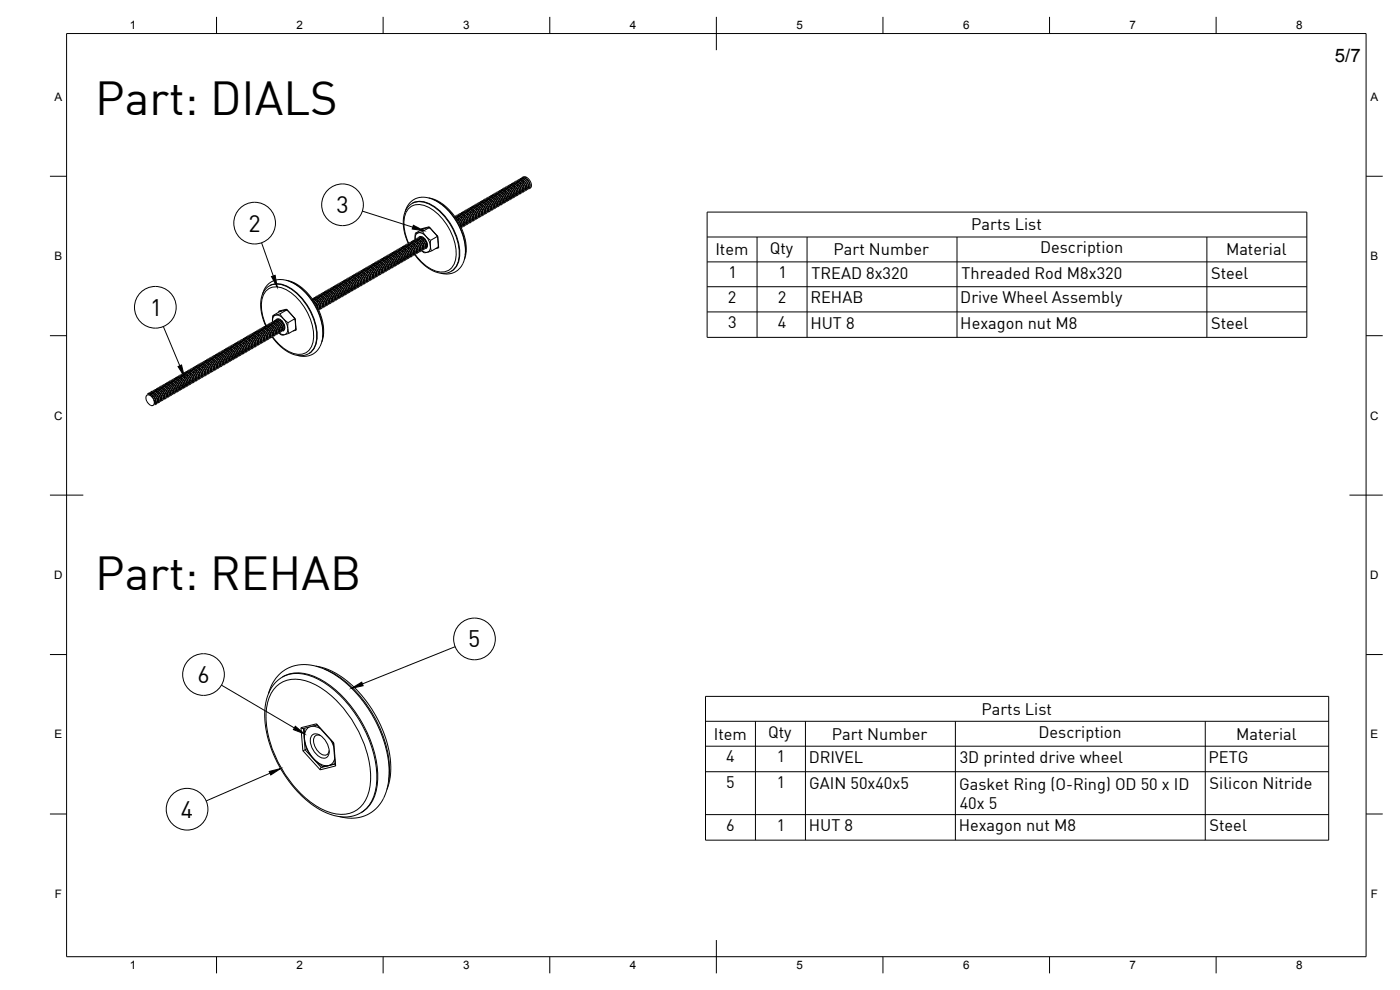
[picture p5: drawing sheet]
<svg xmlns="http://www.w3.org/2000/svg" width="420mm" height="297mm" viewBox="0 0 420 297" stroke-linecap="round" stroke-linejoin="round" font-family="sans-serif">
<!-- layer: Visible -->
<g fill="none" stroke="#000" stroke-width=".3">
<path d="M128.7 59.4l2.2 .7 2.4 1.5 2.4 2.3 1.9 2.9 1.5 3.2 .7 2.6 .1 2.8-.5 2.5M145.1 60l.9 .1 1 .9 .6 1.4-.3 .9M145.5 59.7l1.1 .2 .9 .9 .5 1.3-.3 .9M145.9 59.5h.9l1.1 .9 .5 1.4-.3 1M145.9 59.9l.9 .1 .8 .7 .4 1-.2 .9M146 59.5h-.1M146.2 59.8l.4-.2h.5l1 .9 .4 1.3-.2 .4-.3 .2M146.4 59.2l.8 .1 1.1 .9 .6 1.4-.4 .9M146.6 59.6l-.1 .2M146.8 59.4h.8l.9 .9 .4 1-.2 .7M146.9 59l.9 .1 1 .8 .5 1.5-.3 .9M146.9 59.6v.4"/>
<path d="M147.1 59.3l.3-.2h.6l.9 .8 .5 1.4-.2 .4-.4 .2M147.3 58.7l1 .1 1 1 .5 1.4-.3 .8M147.3 59.7l.1 .8M147.5 59.1l-.1 .2M147.7 58.9h.7l.9 .6 .5 1.1-.3 .9M147.7 58.4l1.1 .2 1 1 .4 1.2-.3 .9M147.8 59.1l-.1 .4M148 58.8l.3-.2h.5l.9 .7 .6 1.3-.2 .6-.4 .1M148.2 58.2l1 .1 .9 .9 .5 1.3-.2 1M148.2 59.2l.1 .8M148.4 58.6l-.1 .2M148.6 58.4h.8l.8 .6 .5 1.2-.3 .8"/>
<path d="M148.6 57.9l.9 .1 1 .8 .6 1.5-.3 .9M148.7 58.6l-.1 .4M148.8 59.7l.4 .8M148.8 58.3l.5-.3 .4 .1 1 .8 .4 1.5-.5 .4M149.1 57.7h.9l1 1 .5 1.4-.3 .9M149.1 58.7l.1 .8M149.3 58l-.2 .3M149.5 57.9h.7l.9 .7 .5 1.1-.3 .8M149.5 57.4l.9 .1 1.1 1 .5 1.3-.3 .9M149.6 58l-.1 .5M149.7 59.2l.4 .8M149.7 57.8l.7-.3 1.1 .7 .5 1.2-.1 .7-.4 .2"/>
<path d="M149.9 57.2h1l1.2 1.2 .3 1.2-.3 .9M150 58.2l.1 .8M150.2 57.5l-.2 .3M150.3 57h1.1l1 1 .5 1.4-.3 .8M150.3 57.3l1 .1 .8 .8 .4 1.1-.3 .7M150.4 56.9l-.1 .1M150.5 57.5l-.1 .5M150.6 58.7l.4 .8M150.6 59.8l.5 .4M150.6 57.3l.8-.3 1.1 .9 .4 1.4-.2 .4-.3 .1M150.8 56.7l1 .1 1 1 .5 1.4-.3 .8M150.9 57.7l.1 .8"/>
<path d="M151 57l-.1 .3M151.2 56.8l.8 .1 .8 .6 .5 1.1-.2 .9M151.3 56.4l1 .1 1 1 .5 1.4-.3 .8M151.3 57v.4M151.4 58.2l.5 .8M151.5 59.3l.5 .4M151.5 56.8l.8-.3 1.1 .9 .4 1.3-.2 .5-.4 .1M151.6 60l.3 .1M151.7 56.2h.9l1.1 1.1 .5 1.1-.3 1M151.7 57.2l.2 .7M151.9 56.5l-.1 .3M152.1 56.3l.8 .1 .8 .6 .5 1.2-.3 .8"/>
<path d="M152.1 55.9l1 .1 1 .9 .5 1.3-.3 1M152.2 56.5v.4M152.3 57.7l.5 .8M152.3 58.8l.6 .4M152.4 56.2l.3-.2 .6 .1 1 .8 .4 1.4-.6 .5M152.5 59.5l.3 .1M152.6 55.7h.9l1.1 1 .5 1.3-.3 .9M152.6 56.7l.2 .7M152.8 56l-.1 .3M153 55.8l.9 .1 .7 .7 .5 1-.3 .9M153 55.4l1.2 .2 .8 .8 .5 1.4-.3 .9M153.1 56v.4"/>
<path d="M153.2 57.2l.5 .8M153.2 58.3l.6 .4M153.2 55.7l.8-.2 1.1 .8 .4 .7 .1 .8-.6 .5M153.4 59l.3 .1M153.4 55.2h.9l1.1 1 .6 1.3-.3 .9M153.5 55.1l-.1 .1M153.5 56.2l.1 .7M153.7 55.5l-.1 .3M153.9 55.3l.8 .1 .9 .7 .4 1.1-.3 .8M153.9 54.9l1 .1 .9 .8 .6 1.5-.3 .9M154 55.5l-.1 .4M154.1 56.7l.5 .8"/>
<path d="M154.1 57.7l.6 .5M154.1 55.2l.4-.2 .6 .1 1 .9 .3 1.2-.1 .4-.4 .2M154.2 58.4l.4 .2M154.4 54.6l.9 .1 1 .9 .5 1.5-.3 .8M154.4 55.7l.1 .7M154.6 55l-.2 .3M154.7 54.4l1.1 .1 .9 .8 .6 1.4-.3 .9M154.8 54.8h.7l.9 .7 .5 1.2-.3 .8M154.8 54.4h-.1M154.9 55l-.1 .4M155 56.2l.4 .8M155 57.2l.6 .5"/>
<path d="M155 54.7l.8-.2 1 .7 .5 1.5-.1 .4-.4 .2M155.1 57.9l.4 .1M155.3 54.1l.9 .1 1 .9 .5 1.3v.7l-.3 .3M155.3 55.1l.1 .8M155.5 54.5l-.2 .2M155.7 54.3h.7l.8 .7 .6 1.1-.3 .8M155.7 53.9l1 .1 .9 .9 .6 1.3-.3 .9M155.8 54.5l-.1 .4M155.9 55.7l.4 .8M155.9 56.7l.5 .5M155.9 54.2l.4-.2h.5l1 .8 .4 1.5-.5 .5M156 57.4l.3 .1"/>
<path d="M156.1 53.6l1.1 .1 .9 .9 .5 1.4-.3 .9M156.1 54.6l.2 .8M156.3 54l-.1 .2M156.5 53.8h.9l.8 .7 .4 1.1-.2 .8M156.6 53.3l1 .2 1 1 .4 1.2-.2 .9M156.6 53.5l-.1 .3M156.7 54l-.1 .4M156.7 55.1l.5 .9M156.8 53.3l.3-.2h.6l1.3 1 .5 1.7-.2 .4-.4 .3M156.8 56.2l.5 .5M156.8 53.7l.4-.3 .5 .1 1 .9 .4 1.3-.5 .5M156.9 56.9l.3 .1"/>
<path d="M157 53.1h.1M157 54.1l.2 .8M157.2 53.5l-.1 .2M157.4 57.4h.1M157.6 55.7l.6 .5M157.8 56.4l.3 .1M158.1 53.2l-.7 .1M158.2 56.2l.4 .3M159.2 56.4h-.1M110.6 79.9l.9 .1 1.1 .9 .5 1.4-.4 .9M111 79.6l1 .1 1 1 .5 1.3-.3 .9M111.3 80l-.2 .2"/>
<path d="M111.5 79.8h.7l.9 .7 .5 1.1-.3 .9M111.5 79.4h.9l1.1 1 .5 1.4-.3 .9M111.6 80l-.1 .4M111.7 79.7l.7-.2 1.1 .7 .5 1.2-.1 .6-.4 .3M111.9 79.1l1 .1 1 1 .5 1.3-.3 .9M112.1 79.5l-.1 .2M112.3 79.3l1 .1 .8 .8 .3 1-.2 .8M112.4 78.9l.9 .1 1.1 1 .5 1.3-.3 .9M112.4 79.5v.4M112.6 79.2l.8-.2 1 .8 .5 1.4-.2 .4-.4 .2M112.8 78.6l1 .1 1 1 .5 1.4-.3 .8M112.8 79.6l.2 .8"/>
<path d="M113 79l-.1 .2M113.2 78.4l1 .1 1.1 1 .4 1.4-.3 .7M113.2 78.8h.8l.8 .6 .5 1.1-.2 1M113.3 78.4h-.1M113.3 79v.4M113.5 78.7l.8-.2 1.1 .9 .4 1.2-.2 .5-.4 .2M113.7 78.1l.9 .1 1.1 .9 .5 1.3-.3 1M113.7 79.1l.2 .8M113.9 78.5l-.1 .2M114.1 78.3h.8l.8 .7 .5 1.1-.3 .8M114.1 77.9h.9l1.1 1 .5 1.2-.3 1M114.2 78.5v.4"/>
<path d="M114.3 79.6l.5 .9M114.3 78.2l.9-.2 1 .7 .4 1.6-.5 .5M114.6 77.6l1 .1 .9 .9 .6 1.4-.3 .9M114.6 78.6l.1 .8M114.8 77.9l-.1 .3M115 77.8h.8l.8 .7 .5 1.1-.3 .8M115 77.4l1.1 .1 .9 .9 .5 1.3-.3 .9M115.1 78l-.1 .4M115.2 79.1l.5 .9M115.2 77.7l.4-.3 .6 .1 1 .9 .3 1.3-.1 .4-.4 .1M115.5 77.1l1.1 .2 .8 .8 .5 1.4-.3 .9M115.5 78.1l.1 .8"/>
<path d="M115.7 77.4l-.2 .3M115.9 77.3l.7-.1 1 .9 .4 1-.3 .8M115.9 76.8l1 .1 .9 .9 .6 1.5-.3 .8M116 77.5l-.1 .4M116.1 78.6l.4 .8M116.1 79.7l.5 .4M116.1 77.2l.8-.3 1.2 1 .3 1.3-.5 .5M116.4 76.6l.9 .1 1 .8 .5 1.5-.3 .8M116.4 77.6l.1 .8M116.6 76.9l-.2 .3M116.8 76.8l.6-.1 .9 .7 .6 1.2-.3 .8M116.8 76.3l1 .1 .9 .9 .6 1.3-.3 1"/>
<path d="M116.9 76.9l-.1 .5M116.9 78.1l.5 .8M117 79.2l.5 .4M117 76.7l.8-.3 1 .8 .5 1.4-.1 .4-.4 .2M117.1 79.9l.4 .1M117.2 76.1h.9l1.1 1 .5 1.3-.3 .9M117.2 76.1h.1M117.2 77.1l.2 .8M117.5 76.4l-.2 .3M117.6 76.2h.8l.8 .7 .6 1.3-.3 .7M117.7 75.8h.8l1 .9 .6 1.4-.2 1M117.8 76.4l-.1 .4"/>
<path d="M117.8 77.6l.5 .8M117.9 78.7l.5 .4M117.9 76.2l.8-.3 1.1 .9 .4 1.2-.2 .6-.3 .1M118 79.4l.3 .1M118.1 75.6h.9l1.1 1 .5 1.3-.4 1M118.1 76.6l.2 .8M118.3 75.9l-.1 .3M118.5 75.7h.8l.9 .8 .4 1.1-.2 .8M118.6 75.3l1 .1 .9 .9 .5 1.4-.3 .9M118.6 75.9v.4M118.7 77.1l.5 .8M118.7 78.2l.6 .4"/>
<path d="M118.8 75.7l.4-.3 .5 .1 1 .8 .4 1.4-.6 .5M118.9 78.9l.3 .1M119 75l.9 .1 1.1 1 .5 1.3-.3 .9M119 76.1l.2 .7M119.2 75.4l-.1 .3M119.4 75.2h.8l.9 .8 .4 1.1-.3 .8M119.4 74.8l1 .1 1.2 1.2 .3 1.1-.3 .9M119.5 75.4v.4M119.6 76.6l.5 .8M119.6 77.6l.6 .5M119.7 75.1l.3-.2h.5l1 .8 .5 1.5-.6 .5M119.8 78.4l.3 .1"/>
<path d="M119.9 74.5l1 .1 1 1 .5 1.4-.3 .8M119.9 75.6l.2 .7M120.1 74.9l-.1 .2M120.3 74.7h.8l.7 .6 .6 1.3-.3 .8M120.3 78.8l-.1 .1M120.3 74.3l1 .1 1 1 .5 1.4-.3 .8M120.4 74.9v.4M120.5 76.1l.5 .8M120.5 77.1l.6 .5M120.5 74.6l.9-.2 1 .9 .5 1.2-.2 .5-.4 .2M120.6 77.9h.4M120.8 74l1 .1 1 1 .4 1.2-.2 1"/>
<path d="M120.8 75l.1 .8M121 74.4l-.2 .2M121.2 74.2h.8l.8 .7 .5 1.2-.3 .8M121.2 73.8h.9l1.1 1.1 .5 1.2-.1 .7-.3 .3M121.3 74.4l-.1 .4M121.4 75.6l.5 .8M121.4 76.6l.6 .5M121.4 74.1l.9-.2 1 .8 .4 1.3-.1 .5-.4 .2M121.5 77.3l.4 .1M121.6 63.5l1-2.2 1.6-1.4 2.1-.7 2.2 .2 2.7 1.1 2.1 1.5 2.4 2.6 1.6 2.3 1.3 2.8 .9 3.5 .2 3-.5 2.2-1.1 2-1.6 1.2-2 .6-2.2-.2M121.6 73.5l1 .1 1 .9 .5 1.3-.3 1M121.7 74.5l.1 .8"/>
<path d="M121.9 73.9l-.2 .2M122.1 73.7h.8l.8 .7 .5 1.1-.3 .9M122.1 73.3l1 .1 1 .9 .5 1.3-.4 1M122.2 73.9l-.1 .4M122.3 75l.4 .9M122.3 76.1l.6 .5M122.3 73.6l.7-.3 1.1 .8 .5 1.6-.5 .5M122.4 76.8l.3 .1M122.5 73.1l.9-.1 1.1 1 .5 1.4-.3 .9M122.6 74l.1 .8M122.7 73.3l-.1 .3M122.9 73.2h.9l.8 .7 .5 1.1-.3 .8"/>
<path d="M123 72.8h1l.9 1 .6 1.3-.3 .9M123.1 73.4l-.1 .4M123.1 74.5l.5 .9M123.2 75.6l.5 .5M123.2 73.1l.4-.3 .5 .1 1 .9 .4 1.3-.2 .4-.3 .1M123.3 76.3l.3 .1M123.4 77.1h-.1M123.4 72.5h.8l1.1 .9 .6 1.5-.3 .9M123.4 73.5l.2 .8M123.6 72.8l-.1 .3M123.8 61l-.9 .6-.9 1-.6 1.3-.3 1.5 .1 3.2 1.3 4.4M123.8 61a6.8 6.8 0 0 1 7.3 1.5 17.9 17.9 0 0 1 6.8 15.1 4.8 4.8 0 0 1-3 4.1l-1.1 .3h-1.4l-2.7-.8-2.6-1.8-2.6-3"/>
<path d="M123.8 72.7h1l.8 .8 .3 1.1-.2 .7M123.9 72.2l.9 .1 1 .9 .5 1.5-.3 .8M123.9 72.9v.4M124 74l.5 .8M124.1 75.1l.5 .5M124.1 72.6l.4-.3 .5 .1 1 .9 .4 1.3-.2 .4-.4 .1M124.2 75.8l.3 .1M124.3 76.5l-.1 .1M124.3 72l1 .1 .9 .8 .5 1.2-.2 1.1a1.31 1.31 0 0 0 1.7 .5M124.3 73l.2 .8M124.5 72.3l-.1 .3M124.6 71.7h.1"/>
<path d="M124.7 70l-.1 1.7M124.7 72.2l.6-.1 1 .7 .5 1.1v.6l-.3 .3M124.8 71.7l.9 .1 1.1 1 .4 1.2-.3 1M124.8 72.4v.4M124.9 73.5l.5 .8M124.9 74.6l.6 .4M125 72.1l.3-.3 .6 .1 1 .8 .4 1.3-.2 .5-.4 .1M125.1 75.3l.3 .1M125.1 71.5h.9l1 .8 .7 1.5-.3 .9M125.2 71.5h-.1M125.2 72.5l.1 .8M125.4 71.8l-.1 .3"/>
<path d="M125.5 69.8l-.8 .2M125.5 69.8a1.52 1.52 0 0 0-.9 1.9M125.5 69.8l.9 .1 1.4 1M125.6 71.6h.7l.9 .7 .5 1.2-.3 .8M125.6 71.2l.9 .1 1 .8 .6 1.5-.3 .9M125.7 71.8l-.1 .4M125.7 71.2a1.66 1.66 0 0 1 2.3 1.2l.3 1.3-.2 .6-.5 .3M125.8 73l.5 .8M125.8 74.1l.6 .4M125.8 71.6l.8-.3 1.1 .9 .4 1.4-.2 .4-.3 .1M125.9 74.8l.4 .1M126.1 72l.1 .8"/>
<path d="M126.3 71.3l-.1 .3M126.5 71.1h.1M126.6 75.2l1 .5h.6M126.6 71.3l-.1 .4M126.7 72.5l.4 .8M126.7 73.6l.6 .4M126.8 69.5l-1.3 .3M126.8 69.5l1 1.4M126.8 74.3l.4 .1M127 71.5l.1 .7M127 68.7h.1M127.3 68.6l-2.6 1.4"/>
<path d="M127.6 72l.4 .8M127.6 73.1l.5 .4M127.7 73.8l.4 .1M127.8 70.9l1.4 1.2M127.8 70.9a4.2 4.2 0 0 1 1.1 4.4l-.7 .4M128.8 68.1l2.5 2.8M128.8 68.3l.4 .3M128.8 68.3l-.4 .1M128.8 68.3l-2 1.2M128.9 68.2l-2.2 .6-.3-.1M129.2 72.1v1.8l.3 1.4M129.5 75.3l-1.3 .4"/>
<path d="M131 70.6l.2 .4M131.2 71l.2 .3M131.2 71l-2 1.1M131.3 70.9l.4 3.5M131.4 70.9h-.1M131.6 73.7l-.1 .5-2 1.1M131.6 74h-.1M136.5 65l.9 .3 .8 .9 .5 1.1-.2 1.1M136.7 64.8l.8 .1 1.1 1 .5 1.2-.2 1M136.7 65.2h.7l.7 .6 .6 .9v.9a.27 .27 0 0 1-.3 .3 .27 .27 0 0 1-.2-.4l-.3-1-1.1-1 1.1 .9 .4 .8-.1 .7M136.9 65.2l-.1 .2M137.1 65h.8l.8 .7 .5 1.1-.3 .9"/>
<path d="M137.1 64.6l.9 .1 1.1 .9 .5 1.4-.3 .9M137.2 65.2l-.1 .4M137.4 64.9l.3-.2h.6l.8 .8 .5 1.5-.5 .5M137.6 64.3l.9 .1 1 .9 .5 1.4-.2 .9M137.6 65.3l.1 .8M137.8 64.7l-.2 .2M137.9 64.1l1.1 .1 1 .9 .5 1.3-.4 1M138 64.5h.8l.8 .7 .5 1.1-.3 .9M138 64.1h-.1M138.1 64.7l-.1 .4M138.2 65.9l.4 .8M138.2 66.9l.6 .5"/>
<path d="M138.2 64.4l.4-.2h.5l1.1 .9 .3 1.3-.1 .4-.4 .2M138.3 67.6l.4 .1M138.5 63.8h.8l1.1 1 .5 1.4-.3 .9M138.5 64.8l.1 .8M138.7 64.2l-.2 .2M138.9 64h.7l.9 .8 .5 1.1-.3 .7M138.9 63.5l1 .2 .9 .8 .6 1.5-.3 .8M139 64.2l-.1 .4M139.1 65.3l.4 .9M139.1 66.4l.5 .5M139.1 63.9l.4-.2h.5l1.1 .9 .3 1.3-.5 .5M139.2 67.1l.4 .1"/>
<path d="M139.3 63.3l1 .1 .9 .8 .6 1.4-.3 1M139.4 64.3l.1 .8M139.6 63.7l-.2 .2M139.7 63.5h.8l.8 .6 .6 1.3-.3 .7M139.8 63l1 .1 .9 .9 .5 1.3-.2 1M139.8 63.7v.4M139.9 64.8l.5 .8M140 65.9l.5 .5M140 63.4l.8-.2 1 .7 .5 1.4-.1 .5-.4 .1M140.1 66.6l.3 .1M140.2 67.4h-.1M140.2 62.8l1.1 .1 .9 .9 .5 1.3-.3 1"/>
<path d="M140.2 63.8l.2 .8M140.4 63.1l-.1 .3M140.6 63h.8l.8 .6 .5 1.2-.2 .8M140.7 62.5l.9 .1 .9 .8 .6 1.4-.2 1M140.7 63.2v.4M140.8 64.3l.5 .8M140.8 65.4l.6 .5M140.9 62.9l.4-.3 .5 .1 1 .8 .4 1.5-.6 .4M141 66.1l.3 .1M141.1 62.3l1.1 .1 .9 .9 .5 1.4-.3 .9M141.1 63.3l.2 .8M141.3 62.6l-.1 .3"/>
<path d="M141.5 62.5l.8-.1 .9 .8 .4 1.1-.3 .8M141.5 62l1 .1 1.1 1.1 .4 1.2-.3 .9M141.6 62.6v.5M141.7 63.8l.5 .8M141.7 64.9l.6 .4M141.8 62.4l.4-.3 .5 .1 1 .9 .4 1.3-.6 .5M141.9 65.6l.3 .1M142 61.8h.9l1.2 1.2 .4 1.1-.3 1M142 62.8l.2 .8M142.2 62.1l-.1 .3M142.4 61.6h1l1 1 .5 1.3-.4 .9M142.4 61.9l.8 .1 .9 .7 .4 1.1-.3 .8"/>
<path d="M142.4 61.5v.1M142.5 62.1v.5M142.6 63.3l.5 .8M142.6 64.4l.6 .4M142.6 61.9l.5-.3 .5 .1 1 .9 .3 1.2-.1 .4-.4 .2M142.7 65.1l.4 .1M142.9 61.3l.9 .1 1.1 1 .5 1.3-.3 .8M142.9 62.3l.1 .8M143.1 61.6l-.2 .3M143.3 61.4l.8 .1 .7 .5 .6 1.2-.3 .9M143.3 61l1 .1 1 1 .5 1.4-.3 .8M143.4 61.6l-.1 .4"/>
<path d="M143.5 62.8l.5 .8M143.5 63.9l.6 .4M143.5 61.3l.8-.2 1.1 .9 .4 1.3-.2 .5-.3 .1M143.6 64.6l.4 .1M143.8 60.8l.9 .1 1.1 1 .4 1.1-.3 1M143.8 61.8l.1 .7M144 61.1l-.2 .3M144.2 60.9l.8 .1 .8 .6 .5 1.1-.3 .9M144.2 60.5l.9 .1 1.1 .9 .5 1.3-.3 1M144.3 61.1l-.1 .4M144.4 62.3l.4 .8M144.4 63.4l.5 .4"/>
<path d="M144.4 60.8l.3-.2h.6l1 .9 .4 1.4-.2 .4-.3 .1M144.5 64.1l.3 .1M144.6 64.8h-.1M144.6 60.2l1.1 .2 .9 .9 .5 1.3-.3 .9M144.7 61.3l.1 .7M144.8 60.6l-.1 .3M145.1 60.4h.8l.8 .8 .5 1-.3 .9M145.2 60.6l-.1 .4M145.2 61.8l.5 .8M145.3 62.9l.5 .4M145.3 60.3l.7-.2 1.1 .8 .5 1.5-.5 .5M145.4 63.5l.3 .2"/>
<path d="M145.5 60.8l.2 .7M145.7 60.1l-.1 .3M146 60.1v.4M146.1 61.3l.5 .8M146.2 62.3l.5 .5M146.3 63l.3 .1M146.4 60.2l.2 .8M147 60.8l.5 .8M147 61.8l.6 .5M147.2 62.5l.3 .1M147.9 60.2l.5 .9M147.9 61.3l.6 .5"/>
<path d="M148 62l.4 .1M148.6 62.5h-.1M148.8 60.8l.6 .5M148.9 61.5l.4 .1M149 62.2v.1M149.7 60.3l.6 .5M149.8 61l.4 .1M150.7 60.5l.3 .1M76.1 99.8l1.1 .1 .9 .9 .5 1.4-.3 .9M76.5 99.6h.9l1.1 1 .5 1.3-.2 .9M76.6 99.6h-.1M76.8 99.9l-.2 .3"/>
<path d="M77 99.7l.8 .1 .8 .7 .5 1-.3 .9M77 99.3l1 .1 1 .9 .5 1.4-.3 .9M77.1 99.9l-.1 .4M77.2 99.6l.7-.2 1.1 .8 .5 1.4-.1 .4-.4 .2M77.4 99l.9 .1 1.1 .9 .5 1.4-.3 .9M77.7 99.4l-.2 .3M77.9 99.2l.8 .1 .9 .8 .4 1-.3 .8M77.9 98.8l1 .1 .9 .8 .6 1.5-.3 .9M78 99.4l-.1 .4M78.1 99.1l.4-.2h.5l1.1 1 .3 1.2-.2 .5-.3 .1M78.3 98.5l1 .1 .9 .9 .6 1.3-.3 1M78.4 99.6l.1 .7"/>
<path d="M78.5 98.9l-.1 .3M78.7 98.7l.7-.1 .9 .7 .6 1.3-.3 .8M78.8 98.3l1 .1 1 1 .5 1.4-.3 .7M78.8 88.2l.9-2 1.7-1.6 2.1-.7 2.2 .2 2.1 .8 2.5 1.6 2.2 2.2 2.1 3.1 1.4 3.2 .7 2.5 .2 2.8-.4 2.6-.9 1.8-1.5 1.5-2.3 .7-2.3-.2M78.8 98.9v.4M79 98.6l.4-.2 .6 .1 .9 .8 .4 1.2-.1 .5-.4 .2M79.2 98l.9 .1 1.1 1 .5 1.2-.3 1M79.2 99l.2 .8M79.4 98.4l-.1 .2M79.6 98.2h.8l.8 .7 .5 1.1-.3 .8M79.7 98.4v.4M79.8 99.6l.5 .8"/>
<path d="M79.9 98.1l.4-.3 .5 .1 1 .8 .4 1.3-.2 .5-.4 .2M80.1 97.5l1.1 .1 1 1.1 .4 1.2-.3 .9M80.1 98.5l.2 .8M80.3 97.9l-.1 .2M80.5 97.7h.8l.8 .7 .5 1.1-.3 .8M80.5 97.2l.9 .1 1.2 1.1 .4 1.2-.3 .9M80.6 97.9v.4M80.7 99l.5 .9M80.8 97.6l.3-.2h.6l1 .9 .4 1.3-.2 .4-.4 .1M80.9 97l1 .1 1 .8 .6 1.5-.3 .9M81 97h-.1M81 98l.2 .8"/>
<path d="M81.2 97.3l-.1 .3M81.4 97.2h.8l.9 .8 .4 1.1-.3 .7M81.4 96.7l1 .1 1 1 .5 1.4-.3 .8M81.5 97.4l-.1 .4M81.6 98.5l.5 .8M81.6 99.6l.6 .5M81.6 97.1l.4-.3 .5 .1 1 .7 .4 1.5-.5 .5M81.8 96.4v.1M81.8 96.5l1 .1 1.1 1 .4 1.3-.2 .9M81.9 94.7l-.1 1.7M81.9 96.5h-.1M81.9 97.5l.1 .8"/>
<path d="M82.1 96.8l-.2 .3M82.3 96.7h.8l.7 .6 .6 1.1-.3 .9M82.3 96.2l1 .1 1 1 .5 1.4-.3 .8M82.4 96.8l-.1 .4M82.5 98l.5 .8M82.5 99.1l.6 .5M82.5 96.6l.8-.3 1.1 .9 .4 1.4-.1 .3-.4 .2M82.6 99.8l.4 .1M82.7 94.5l-.8 .2M82.7 94.5a1.52 1.52 0 0 0-.9 1.9M82.7 94.5l.9 .1 1.4 1M82.8 96l.9 .1 1.1 1 .4 1.2v.7l-.3 .3"/>
<path d="M82.8 97l.1 .8M82.9 95.9a1.6 1.6 0 0 1 2.3 1.2l.3 1.2-.2 .7-.4 .3M83 96.3l-.2 .3M83.2 96.1l.8 .1 .8 .6 .5 1.1-.3 .9M83.3 96.3l-.1 .4M83.4 97.5l.4 .8M83.4 98.6l.5 .4M83.4 96.1l.4-.3-.1 .3M83.5 99.3l.3 .1M83.7 96.5l.1 .7M83.7 99.9l1.1 .5h.6l-.4 .1a1.04 1.04 0 0 1-1.3-.6zM84 94.2l-1.3 .3"/>
<path d="M84 94.2l1 1.4M84.1 95.9v.3M84.2 97l.5 .8M84.3 98.1l.5 .4M84.3 93.4h.1M84.4 98.8l.3 .1M84.5 93.3l-2.6 1.4M84.6 96.2l.1 .5M84.9 99.3h.1M85 95.6l1.4 1.2M85 95.6l.9 1.4 .5 1.5M85.2 97.6l.2 .2"/>
<path d="M85.3 98.3h.1M85.3 98.6h-.1M85.9 84.1l2.6 .8 2 1.4 2.4 2.3 1.8 2.5 1.5 3.2 .8 3.4 .1 2.8-.5 2.1M86 92.8l2.5 2.8M86 93l.4 .3M86 93l-.4 .1M86 93l-2 1.2M86.1 92.9l-2.2 .6-.2-.1M86.4 98.5l.3 1.5M86.4 98.5a1.65 1.65 0 0 1-1 1.9M86.4 96.8v1.7M88.2 95.3l.2 .4"/>
<path d="M88.4 95.7l.2 .3M88.4 95.7l-2 1.1M88.5 95.6l.4 3.5M88.5 95.6h.1M88.8 98.4l-.1 .5-2 1.1M88.8 98.7l-.1 .1M93.8 89.8l.8 .3 .8 .9 .4 1.1-.2 .9M93.8 89.6l1 .1 .9 .8 .6 1.6-.4 .8M93.9 90l.9 .1 .8 1 .3 1-.3 .6M94 89.9l.4-.2h.5l1.1 1 .3 1.2-.1 .4-.4 .2M94.1 90.3l1 .9 .3 1.3M94.2 90.4l.9 1 .3 1.1"/>
<path d="M94.2 89.3l1.1 .2 1 1 .4 1.4-.3 .7M94.3 90.4v.1M94.5 89.7l-.2 .3M94.7 89.5h.7l.8 .7 .6 1.3-.3 .7M94.7 89.1l1 .1 .9 .9 .6 1.3-.3 1M94.8 89.7l-.1 .4M94.8 90.9l.5 .8M94.9 89.4l.8-.2 1.1 .9 .4 1.2-.2 .6-.3 .1M95.1 88.8l.9 .1 1 .8 .6 1.4-.3 1M95.1 89.9l.2 .7M95.3 92.3l.1 .1M95.4 89.2l-.2 .3"/>
<path d="M95.5 89h.9l.8 .7 .4 1.1-.2 .9M95.6 88.6h.9l1 1 .5 1.3-.2 .9M95.7 89.2l-.1 .4M95.7 90.4l.5 .8M95.8 91.4l.5 .5M95.8 88.9l.4-.2h.5l1 .9 .4 1.4-.5 .5M95.9 92.1l.3 .1M96 92.9h-.1M96 88.3l.9 .1 1.1 1 .5 1.3-.3 .9M96 89.4l.2 .7M96.2 88.7l-.1 .2M96.4 88.5h.8l.9 .7 .4 1.2-.2 .8"/>
<path d="M96.5 88.1h.9l1.2 1.2 .3 1.2-.3 .8M96.5 88.7v.4M96.6 89.9l.5 .8M96.6 90.9l.6 .5M96.7 88.4l.2-.2h.6l1 .8 .5 1.4-.6 .6M96.8 91.6l.3 .1M96.9 87.8l1 .1 1 1 .5 1.3-.3 .9M96.9 88.8l.2 .8M97.1 88.1l-.1 .3M97.3 87.6l1 .1 1.1 1 .4 1.3-.3 .8M97.3 88h.8l.7 .6 .6 1.3-.3 .7M97.3 87.6h.1"/>
<path d="M97.4 88.2v.4M97.5 89.3l.5 .9M97.5 90.4l.6 .5M97.6 87.9l.8-.2 1 .8 .5 1.3-.2 .5-.4 .2M97.6 91.1l.4 .1M97.7 87.3l1.1 .1 1 1 .5 1.4-.3 .8M97.8 87.3h-.1M97.8 88.3l.1 .8M98 87.6l-.1 .3M98.2 87.5h.9l.7 .6 .5 1.3-.3 .7M98.2 87l.9 .1 1.1 1 .5 1.2v.6l-.3 .4M98.3 87.7l-.1 .4"/>
<path d="M98.4 88.8l.5 .8M98.4 89.9l.6 .5M98.4 87.4l.9-.2 1 .8 .5 1.3-.2 .5-.4 .1M98.5 90.6l.4 .1M98.7 86.8l.9 .1 1 .9 .5 1.3-.2 1M98.7 87.8l.1 .8M98.9 87.1l-.2 .3M99.1 87h.8l.8 .6 .5 1.2-.3 .8M99.1 86.5l1.1 .2 .9 .9 .5 1.3-.3 .9M99.2 87.2l-.1 .4M99.3 88.3l.4 .8M99.3 89.4l.6 .4"/>
<path d="M99.3 86.9l.4-.3 .5 .1 1 .7 .4 1.5-.5 .5M99.4 90.1l.4 .1M99.5 86.3l1.1 .1 .9 .9 .5 1.4-.3 .9M99.6 87.3l.1 .8M99.8 86.6l-.2 .3M99.9 86.5h.9l.8 .7 .5 1.1-.3 .8M100 86l1.1 .2 .9 .8 .5 1.4-.3 .9M100.1 86.6l-.1 .4M100.2 87.8l.4 .8M100.2 88.9l.5 .4M100.2 86.4l.8-.3 1 .8 .5 1.5-.1 .4-.4 .1M100.3 89.6l.3 .1"/>
<path d="M100.4 90.3v.1M100.4 85.8l1 .1 .9 .8 .6 1.3-.3 1M100.5 86.8l.1 .8M100.6 86.1l-.1 .3M100.8 85.9h.7l1 .8 .5 1.1-.3 .8M100.9 85.5l1 .1 .9 .9 .6 1.5-.3 .8M100.9 86.1v.4M101 87.3l.5 .8M101.1 88.4l.5 .4M101.1 85.9l.7-.3 1.1 .8 .5 1.4-.2 .5-.4 .1M101.2 89.1l.3 .1M101.3 85.2l1 .2 .9 .8 .6 1.4-.3 .9"/>
<path d="M101.3 86.3l.2 .7M101.5 85.6l-.1 .3M101.7 85l1 .1 1.1 1 .4 1.4-.3 .8M101.7 85.4h.8l.8 .7 .5 1.1-.2 .9M101.8 85.6v.4M101.9 86.8l.5 .8M102 87.9l.5 .4M102 85.4l.4-.3h.4l1.1 .9 .4 1.3-.1 .4-.5 .2M102.1 88.6l.3 .1M102.2 84.7l.9 .1 1.1 1 .5 1.2-.3 1M102.2 85.8l.2 .7M102.4 85.1l-.1 .3"/>
<path d="M102.6 84.9h.8l.8 .7 .5 1.3-.3 .7M102.6 84.5h.9l1 .9 .6 1.4-.3 1M102.7 85.1v.4M102.8 86.3l.5 .8M102.8 87.3l.6 .5M102.9 84.8l.7-.2 1.2 .9 .4 1.4-.3 .4-.3 .1M103 88.1h.3M103.1 84.2l.9 .1 1.2 1.1 .4 1.2-.3 .9M103.1 85.3l.2 .7M103.3 84.6l-.1 .2M103.5 84.4h.7l.9 .7 .5 1.1-.3 .9M103.5 84h.9l1.1 1 .5 1.3-.3 1"/>
<path d="M103.6 84.6l-.1 .4M103.7 85.8l.5 .8M103.7 86.8l.6 .5M103.7 84.3l.4-.2h.6l1 .9 .3 1.4-.5 .5M103.8 87.6h.4M103.9 88.3h.1M104 83.7l.9 .1 1.1 1 .4 1.3-.2 .9M104 84.8l.1 .7M104.2 84.1l-.1 .2M104.4 83.9h.8l.9 .8 .4 1.1-.3 .8M104.4 83.5l1 .1 1 1 .5 1.3-.3 .8M104.5 84.1l-.1 .4"/>
<path d="M104.6 85.3l.5 .8M104.6 86.3l.6 .5M104.6 83.8l.8-.2 1.1 .8 .4 1.4-.1 .4-.4 .2M104.7 87l.4 .1M104.9 83.2l.9 .1 1.1 1 .4 1.4-.3 .8M104.9 84.3l.1 .7M105.1 83.6l-.2 .2M105.3 83.4h.8l.7 .6 .6 1.1-.3 .9M105.3 83l1 .1 1 1 .5 1.4-.3 .7M105.4 83.6l-.1 .4M105.5 84.7l.4 .9M105.5 85.8l.5 .5"/>
<path d="M105.5 83.3l.8-.2 1.1 .8 .4 1.3-.2 .5-.3 .2M105.6 86.5l.4 .1M105.7 82.7l.9 .1 1.1 .9 .5 1.3-.3 1M105.7 82.7h.1M105.7 83.7l.2 .8M106 83l-.2 .3M106.2 82.9h.8l.7 .7 .6 1.2-.3 .7M106.2 82.5h.8l1.1 1 .5 1.2v.7l-.3 .4M106.3 83.1l-.1 .4M106.3 84.2l.5 .9M106.4 85.3l.5 .5M106.4 82.8l.4-.3 .5 .1 .9 .7 .5 1.4-.1 .5-.4 .2"/>
<path d="M106.5 86l.3 .1M106.6 82.2l.9 .1 1.1 .9 .5 1.3-.3 1M106.6 83.2l.2 .8M106.8 82.5l-.1 .3M107 82l.6-.1 .5 .2 .9 .9 .5 1.3-.2 .9M107 82.4h.8l.9 .7 .4 1.1-.2 .8M107.1 81.9l-.1 .1M107.1 82.6v.4M107.2 83.7l.5 .8M107.3 84.8l.5 .4M107.3 82.3l.3-.3 .6 .1 .9 .7 .4 .8 .1 .7-.5 .5M107.4 85.5l.3 .1"/>
<path d="M107.5 81.7l1.1 .2 .9 .8 .5 1.4-.3 .9M107.5 82.7l.2 .8M107.7 82l-.1 .3M107.9 81.9h.9l.8 .7 .4 1.1-.3 .8M107.9 81.4l.9 .1 1.1 .9 .5 1.4-.3 .9M108 82v.5M108.1 83.2l.5 .8M108.1 84.3l.6 .4M108.2 81.8l.4-.3 .5 .1 1 .9 .4 1.3-.2 .4-.4 .1M108.3 85l.3 .1M108.4 85.7l-.1 .1M108.4 81.2l1 .1 .9 .8 .6 1.5-.3 .8"/>
<path d="M108.4 82.2l.2 .8M108.6 81.5l-.1 .3M108.8 81.4l.7-.1 .8 .7 .6 1.2-.3 .8M108.8 80.9l1 .1 .9 .9 .6 1.5-.3 .8M108.9 81.5v.4M109 82.7l.5 .8M109 83.8l.6 .4M109.1 81.3l.3-.3 .5 .1 1.1 .9 .4 1.3-.2 .3-.4 .2M109.1 84.5l.4 .1M109.2 80.7l1.1 .1 .9 .8 .5 1.4-.2 .9M109.3 80.7h-.1M109.3 81.7l.1 .8"/>
<path d="M109.5 81l-.2 .3M109.7 80.8h.7l.9 .7 .5 1.1-.3 .9M109.7 80.4l1.1 .1 .9 .9 .5 1.3-.3 1M109.8 81l-.1 .4M109.9 82.2l.4 .8M109.9 83.3l.6 .4M109.9 80.8l.5-.3 .5 .1 .9 .8 .4 1.3-.2 .5-.3 .1M110 84l.4 .1M110.2 80.1l.8 .1 1 .8 .6 1.4-.3 1.1M110.2 81.2l.1 .7M110.4 80.5l-.2 .3M110.6 80.3h.8l.8 .8 .5 1.1-.3 .8"/>
<path d="M110.7 80.5l-.1 .4M110.8 81.7l.4 .8M110.8 82.7l.6 .5M110.8 80.2l.4-.2h.5l1 .9 .4 1.4-.5 .5M110.9 83.5l.4 .1M111.1 80.7l.1 .7M111.7 81.2l.4 .8M111.7 82.2l.5 .5M111.8 83h.3M112 80.2l.1 .7M112.4 83.4l-.1 .1M112.5 80.7l.5 .8"/>
<path d="M112.6 81.7l.5 .5M112.7 82.5h.3M112.8 83.2h-.1M113.4 80.1l.5 .9M113.5 81.2l.5 .5M113.6 81.9l.3 .1M114.3 80.7l.6 .5M114.4 81.4l.4 .1M115.2 80.2l.6 .5M115.3 80.9l.4 .1M116.2 80.4l.4 .1M44 118.7l.3-.2h.5a2.44 2.44 0 0 1 1.4 1.6l-.1 1.3-.3 .3-.6-.1-1.2-1.2-.2-.9z"/>
<path d="M44.3 118.2l1 .1 1 1 .5 1.3-.3 .9M44.5 118.1l.4-.2 .7 .1 1.1 1 .4 .9 .1 .8-.2 .4-.4 .2M44.6 118.5l.8-.2 1 .8 .4 1.4-.1 .4-.4 .2M44.7 117.9v.1M44.9 118.6l1.2 1 .2 1.4M44.9 117.9l-.1 .2M45 118.3l.8-.2 1 .8 .5 1.3-.2 .5-.4 .1M45.2 117.7h.9l1 1 .5 1.3-.3 1M45.2 117.9l-.1 .3M45.3 118.3l-.1 .4M45.4 117.6l.4-.2h.7l1.1 1.1 .5 1.6-.2 .5-.4 .2M45.4 118l.3-.2h.6l1 .9 .4 1.4-.5 .5"/>
<path d="M45.6 117.9v.6M45.6 117.4h.1M45.6 118.4l.2 .8M45.8 117.8l-.1 .2M46 117.6h.9l.8 .7 .4 1.1-.2 .9M46.1 117.2h.9l1 1 .5 1.3-.2 .9M46.1 117.8v.4M46.2 118.9l.5 .9M46.3 117.5l.7-.3 1.1 .8 .4 .8 .1 .8-.6 .5M46.5 116.9l1 .1 1 .9 .5 1.4-.3 .9M46.5 117.9l.2 .8M46.7 117.2l-.1 .3"/>
<path d="M46.9 117.1h.9l.8 .8 .4 1-.3 .8M46.9 116.7h.9l1.1 .9 .5 1.4-.3 .9M47 117.3v.4M47.1 118.4l.5 .9M47.1 119.5l.6 .5M47.2 117l.4-.3 .5 .1 1 .9 .4 1.3-.2 .4-.4 .1M47.4 116.4l1 .1 .9 .8 .6 1.5-.3 .9M47.4 117.4l.2 .8M47.6 116.7l-.1 .3M47.8 116.6h.7l.9 .7 .5 1.2-.3 .7M47.8 116.1l1 .1 .9 .9 .6 1.3-.3 1M47.9 116.8v.4"/>
<path d="M48 117.9l.5 .8M48 119l.6 .5M48 116.5l.4-.3 .5 .1 1 .8 .5 1.4-.2 .4-.4 .1M48.1 119.7l.4 .1M48.2 115.9l1.1 .1 .9 .8 .5 1.4-.2 1M48.3 116.9l.1 .8M48.3 115.9h-.1M48.5 116.2l-.2 .3M48.7 116.1l.7-.1 .9 .7 .5 1.1-.3 .9M48.7 115.6l1.1 .2 .9 .9 .5 1.2-.1 .7-.3 .3M48.8 116.3l-.1 .4M48.9 117.4l.4 .8"/>
<path d="M48.9 118.5l.6 .4M48.9 116l.4-.3 .6 .1 .9 .8 .4 1.2-.1 .5-.4 .2M49 119.2l.4 .1M49.1 115.4h.9l1 .8 .6 1.5-.2 .9M49.2 116.4l.1 .8M49.4 115.7l-.2 .3M49.6 115.6h.8l.8 .6 .5 1.2-.3 .8M49.6 115.1l1.1 .2 1 1 .4 1.2-.3 .9M49.7 115.7l-.1 .4M49.8 116.9l.4 .8M49.8 118l.6 .4M49.8 115.5l.5-.3 .5 .1 .9 .8 .4 1.4-.5 .5"/>
<path d="M49.9 118.7l.3 .1M50 114.9h.9l1.1 1 .5 1.3-.3 .9M50.1 115.9l.1 .8M50.2 115.2l-.1 .3M50.5 115h.7l.9 .8 .5 1.1-.3 .8M50.5 114.6l.9 .1 1.1 1 .5 1.3-.3 .9M50.6 115.2l-.1 .4M50.7 116.4l.4 .8M50.7 117.5l.5 .4M50.7 114.9l.3-.2 .6 .1 1 .9 .4 1.2-.1 .4-.4 .2M50.8 118.2l.3 .1M50.9 118.9h-.1"/>
<path d="M50.9 114.3l.9 .1 1.1 1.1 .5 1.3-.3 .8M50.9 115.4l.2 .7M51.1 114.7l-.1 .3M51.3 114.5l.9 .1 .9 .8 .3 1-.2 .8M51.4 114.1l.9 .1 1.1 1 .4 1.4-.2 .8M51.4 114.7v.4M51.5 115.9l.5 .8M51.6 117l.5 .4M51.6 114.4l.8-.2 1 .8 .5 1.4-.2 .4-.4 .2M51.7 117.7l.3 .1M51.8 113.8l1 .1 1 1 .5 1.5-.4 .7M51.8 114.9l.2 .7"/>
<path d="M52 114.2l-.1 .3M52.2 113.6l1 .1 1.1 1 .4 1.4-.3 .8M52.2 114h.8l.8 .6 .5 1.2-.2 .9M52.3 113.6h-.1M52.3 114.2v.4M52.4 115.4l.5 .8M52.5 116.4l.5 .5M52.5 113.9l.8-.2 1.1 .9 .4 1.3-.2 .5-.4 .1M52.6 117.2h.3M52.7 113.3l1 .2 1 .8 .5 1.3-.3 1M52.7 114.3l.2 .8M52.9 113.7l-.1 .2"/>
<path d="M53.1 113.1h.9l1.1 1 .5 1.3-.3 1M53.1 113.5h.8l.8 .7 .5 1.1-.3 .9M53.1 113.1h.1M53.2 113.7l-.1 .4M53.3 114.9l.5 .8M53.3 115.9l.6 .5M53.3 113.4l.9-.2 1 .7 .4 1.6-.5 .5M53.4 116.6l.4 .1M53.6 112.8l1 .2 .9 .8 .5 1.4-.2 .9M53.6 113.8l.1 .8M53.8 113.2l-.1 .2M54 113h.8l.8 .7 .5 1.1-.3 .9"/>
<path d="M54 117.1l-.1 .1M54 112.6l1.1 .1 .9 .9 .5 1.3-.3 1M54.1 113.2l-.1 .4M54.2 114.3l.5 .9M54.2 115.4l.6 .5M54.2 112.9l.4-.2h.6l1 .9 .3 1.3-.1 .4-.4 .2M54.3 116.1l.4 .1M54.5 112.3l.9 .1 1 .9 .5 1.4-.3 .9M54.5 113.3l.1 .8M54.7 112.7l-.2 .2M54.9 112.5l.7-.1 1 .9 .4 1.1-.3 .7M54.9 112l1 .1 .9 .9 .6 1.5-.3 .8"/>
<path d="M55 112.7l-.1 .4M55.1 113.8l.4 .8M55.1 114.9l.5 .5M55.1 112.4l.4-.3 .5 .1 1.1 .9 .3 1.3-.5 .5M55.2 115.6l.4 .1M55.3 116.4h.1M55.4 111.8l.9 .1 1 .8 .5 1.5-.3 .9M55.4 112.8l.1 .8M55.6 112.1l-.2 .3M55.8 112h.7l.8 .6 .6 1.3-.3 .7M55.8 111.5l1 .1 .9 .9 .6 1.3-.3 1M55.9 112.2l-.1 .4"/>
<path d="M55.9 113.3l.5 .8M56 114.4l.5 .5M56 111.9l.8-.2 1 .7 .5 1.4-.1 .4-.4 .2M56.1 115.1l.4 .1M56.2 111.3h.9l1 .8 .6 1.5-.3 1M56.2 112.3l.2 .8M56.5 111.6l-.2 .3M56.6 111.5h.8l.8 .6 .5 1.2-.2 .8M56.7 111l.9 .1 .9 .8 .6 1.4-.2 1M56.7 111.6v.5M56.8 112.8l.5 .8M56.9 113.9l.5 .4"/>
<path d="M56.9 111.4l.5-.3 .4 .1 1 .8 .4 1.3-.1 .4-.4 .2M57 114.6l.3 .1M57.1 110.8l1.1 .1 .9 .9 .5 1.3-.3 1M57.1 111.8l.2 .8M57.3 111.1l-.1 .3M57.5 110.9h.8l.9 .8 .4 1.1-.2 .8M57.6 110.5l.9 .1 1.1 1.1 .4 1.2-.3 .9M57.6 111.1v.5M57.7 112.3l.5 .8M57.7 113.4l.6 .4M57.8 110.9l.3-.3 .6 .1 1 .9 .4 1.2-.2 .4-.4 .2M57.9 114.1l.3 .1"/>
<path d="M58 110.3h.9l1.1 1 .5 1.3-.3 .9M58 111.3l.2 .8M58.2 110.6l-.1 .3M58.4 110.4l.8 .1 .9 .7 .4 1.1-.3 .8M58.4 110l1 .1 1.1 1 .4 1.3-.3 .9M58.5 110.6v.4M58.6 111.8l.5 .8M58.6 112.9l.6 .4M58.7 110.3l.7-.2 1.1 .8 .5 1.5-.6 .5M58.8 113.6l.3 .1M58.9 109.8l1 .1 1 1 .5 1.3-.3 .8M58.9 110.8l.2 .8"/>
<path d="M59.1 110.1l-.2 .3M59.3 109.9h.8l.7 .6 .6 1.2-.3 .9M59.3 109.5l1 .1 1 1 .5 1.4-.3 .8M59.4 110.1v.4M59.5 111.3l.5 .8M59.5 112.4l.6 .4M59.5 109.8l.9-.2 1 .9 .4 1.3-.1 .5-.4 .1M59.6 113.1l.4 .1M59.8 109.2l.9 .2 1.1 .9 .5 1.5-.3 .7M59.8 110.3l.1 .7M60 109.6l-.2 .3M60.2 109.4l.8 .1 .8 .6 .5 1.3-.3 .7"/>
<path d="M60.2 109l.9 .1 1.1 .9 .5 1.3-.3 1M60.3 109.6l-.1 .4M60.4 110.8l.4 .8M60.4 111.9l.6 .4M60.4 109.3l.9-.2 1 .8 .4 1.4-.1 .4-.4 .2M60.5 112.6l.4 .1M60.6 108.7l.9 .1 1.1 1 .5 1.2-.3 1M60.7 109.8l.1 .7M60.9 109.1l-.2 .3M61.1 108.9h.8l.8 .7 .5 1.1-.3 .9M61.1 108.5l1 .1 1 .9 .5 1.4-.3 .9M61.2 109.1l-.1 .4"/>
<path d="M61.3 110.3l.4 .8M61.3 111.3l.5 .5M61.3 108.8l.4-.2h.5l.9 .8 .5 1.5-.5 .5M61.4 112.1h.3M61.5 108.2l1.1 .2 .9 .8 .5 1.4-.3 .9M61.6 109.2l.1 .8M61.7 108.6l-.1 .2M61.9 108.4h.7l1 .7 .5 1.2-.3 .8M62 108l.9 .1 1 .9 .6 1.3-.3 .9M62.1 108.6l-.1 .4M62.1 109.8l.5 .8M62.2 110.8l.5 .5"/>
<path d="M62.2 108.3l.8-.2 1.1 .9 .4 1.3-.2 .4-.3 .2M62.3 111.5l.3 .1M62.4 107.7h.8l1.1 1 .6 1.2-.3 1.1M62.4 108.7l.2 .8M62.6 108.1l-.1 .2M62.8 107.9h.9l.7 .6 .5 1.3-.2 .8M62.9 107.4l.9 .2 1 .8 .5 1.5-.3 .8M62.9 108.1v.4M63 109.2l.5 .9M63.1 110.3l.5 .5M63.1 107.8l.4-.2h.5l1 1 .4 1.2-.2 .4-.4 .1M63.2 111l.3 .1"/>
<path d="M63.3 107.2l1 .1 .9 .8 .6 1.4-.3 1M63.3 108.2l.2 .8M63.5 107.6l-.1 .2M63.7 107.4h.8l.8 .6 .5 1.1v.6l-.3 .3M63.7 106.9l.9 .1 1 .8 .6 1.4-.3 1M63.8 107.6v.4M63.9 108.7l.5 .8M63.9 109.8l.6 .5M64 107.3l.3-.3 .5 .1 1 .8 .5 1.3-.2 .5-.4 .1M64.1 110.5l.3 .1M64.2 106.7l.9 .1 1 .9 .6 1.3-.3 1M64.2 107.7l.1 .8"/>
<path d="M64.4 107l-.1 .3M64.6 106.9h.7l.9 .6 .5 1.2-.3 .8M64.6 106.4l.9 .1 1 .8 .6 1.4-.3 1M64.7 107l-.1 .5M64.8 108.2l.5 .8M64.8 109.3l.6 .5M64.8 106.8l.9-.2 1 .8 .4 1.4-.2 .4-.3 .1M64.9 110l.4 .1M65.1 106.2h.9l1.1 1.2 .4 1.1-.2 1M65.1 107.2l.1 .8M65.3 106.5l-.1 .3M65.5 106.4l.7-.1 .9 .8 .5 1.1-.3 .8"/>
<path d="M65.5 105.9l.9 .1 1.1 1 .5 1.3-.3 .9M65.6 106.5l-.1 .5M65.7 107.7l.4 .8M65.7 108.8l.6 .4M65.7 106.3l.4-.3 .5 .1 1 .9 .4 1.3-.5 .5M65.8 109.5l.4 .1M66 105.7h.9l1.1 1.1 .4 1.2-.3 1M66 106.7l.1 .8M66.2 106l-.2 .3M66.4 105.8l.9 .1 .8 .8 .4 1-.3 .8M66.4 105.4l1 .1 1 1 .5 1.4-.3 .8M66.5 106l-.1 .5"/>
<path d="M66.6 107.2l.4 .8M66.6 108.3l.5 .4M66.6 105.8l.9-.3 1 .9 .4 1.3-.2 .5-.3 .1M66.7 109l.4 .1M66.8 105.2l1 .1 1.1 1 .4 1.3-.3 .8M66.9 106.2l.1 .7M67.1 105.5l-.2 .3M67.2 105.3l.9 .1 .7 .5 .5 1.2-.2 .9M67.3 104.9l1 .1 1 1 .5 1.4-.4 .8M67.4 105.5l-.1 .4M67.4 106.7l.5 .8M67.5 107.8l.5 .4"/>
<path d="M67.5 105.2l.8-.2 1.1 .9 .4 1.3-.2 .5-.3 .1M67.6 108.5l.3 .1M67.6 104.7h1l1.1 1 .5 1.2-.3 1M67.7 104.7h-.1M67.7 105.7l.2 .7M67.9 105l-.1 .3M68.1 104.8l.9 .1 .7 .6 .5 1.1-.2 .9M68.2 104.4h.8l1.1 1 .5 1.3-.2 1M68.2 105v.4M68.3 106.2l.5 .8M68.3 107.3l.6 .4M68.4 104.7l.3-.2h.6l1 .9 .4 1.4-.6 .5"/>
<path d="M68.5 108l.3 .1M68.6 104.1l1.1 .2 .9 .9 .5 1.3-.3 .9M68.6 105.2l.2 .7M68.8 104.5l-.1 .3M69 104.3l.9 .1 .8 .7 .4 1-.3 .9M69 103.9l1.1 .1 .9 .9 .5 1.4-.3 .9M69.1 104.5v.4M69.2 105.7l.5 .8M69.2 106.8l.6 .4M69.3 104.2l.4-.2h.5l.9 .8 .5 1.4-.2 .4-.4 .2M69.4 107.4l.3 .2M69.5 108.2h-.1"/>
<path d="M69.5 103.6l1 .1 1 1 .5 1.3-.3 .9M69.5 104.7l.2 .7M69.7 104l-.1 .3M69.9 103.8l.9 .1 .8 .7 .4 1.1-.3 .8M69.9 103.4h.9l1 .9 .6 1.4-.3 .9M70 104v.4M70.1 105.2l.5 .8M70.1 106.2l.6 .5M70.1 103.7l.4-.2h.5l1.1 .9 .4 1.3-.2 .4-.4 .2M70.3 106.9l.3 .1M70.4 103.1l1 .1 .9 .9 .6 1.5-.3 .8M70.4 104.1l.1 .8"/>
<path d="M70.6 103.5l-.2 .2M70.8 103.3h.7l.9 .7 .5 1.2-.3 .7M70.8 102.9l1 .1 .9 .8 .6 1.4-.3 .9M70.9 103.5l-.1 .4M71 104.7l.5 .8M71 105.7l.6 .5M71 103.2l.8-.2 1 .7 .5 1.4-.1 .5-.4 .2M71.1 106.4l.4 .1M71.3 102.6l.9 .1 1 .9 .5 1.3-.3 1M71.3 103.6l.1 .8M71.5 103l-.2 .2M71.7 102.8h.8l.8 .6 .5 1.2-.3 .8"/>
<path d="M71.7 102.3l1 .2 1 .9 .5 1.2-.3 1M71.8 103l-.1 .4M71.9 104.1l.4 .9M71.9 105.2l.6 .5M71.9 102.7l.4-.2h.5l1 .8 .4 1.3-.2 .5-.3 .1M72 105.9l.3 .1M72.1 102.1h.9l1 .9 .6 1.4-.3 1M72.1 102.1h.1M72.2 103.1l.1 .8M72.4 102.5l-.2 .2M72.6 102.3h.8l.7 .6 .6 1.2-.3 .8M72.6 101.8l.9 .1 1.2 1.1 .4 1.2-.3 .9"/>
<path d="M72.7 102.5l-.1 .4M72.7 103.6l.5 .8M72.8 104.7l.5 .5M72.8 102.2l.4-.3 .5 .1 1 .9 .4 1.3-.5 .5M72.9 105.4l.3 .1M73 101.6h.9l1.1 1 .5 1.4-.4 .9M73 102.6l.2 .8M73.2 101.9l-.1 .3M73.4 101.8h.8l.9 .7 .4 1.2-.2 .7M73.5 101.3l.9 .1 1.1 1 .4 1.3-.3 .9M73.6 101.9l-.1 .5M73.6 103.1l.5 .8"/>
<path d="M73.7 104.2l.5 .5M73.7 101.7l.3-.2h.5l1.1 .9 .4 1.3-.5 .5M73.8 104.9l.3 .1M73.9 101.1l1 .1 1 1 .5 1.3-.3 .9M73.9 102.1l.2 .8M74.1 101.4l-.1 .3M74.3 101.2h.7l.9 .7 .5 1.3-.2 .7M74.4 100.8l.9 .1 1.1 1 .4 1.4-.3 .8M74.4 101.4v.5M74.5 102.6l.5 .8M74.5 103.7l.6 .4M74.6 101.2l.8-.2 1.1 .8 .4 1.4-.2 .4-.4 .1"/>
<path d="M74.7 104.4l.3 .1M74.8 100.6l1 .1 1 1 .5 1.4-.4 .8M74.8 101.6l.2 .7M75 100.9l-.1 .3M75.2 100.7l.9 .1 .7 .6 .5 1.1v.6l-.3 .3M75.2 104.9h-.1M75.2 100.3l1 .1 1 .9 .5 1.3-.3 1M75.3 100.9l-.1 .4M75.4 102.1l.5 .8M75.4 103.2l.6 .4M75.5 100.7l.8-.3 1 .9 .5 1.3-.2 .4-.4 .2M75.5 103.9l.4 .1"/>
<path d="M75.7 100.1h.9l1 1 .5 1.2-.2 1M75.7 101.1l.1 .7M75.9 100.4l-.1 .3M76.1 100.2l.8 .1 .8 .6 .5 1.2-.3 .8M76.2 100.4l-.1 .4M76.3 101.6l.5 .8M76.3 102.7l.6 .4M76.3 100.1l.4-.2 .6 .1 .9 .8 .4 1.4-.5 .5M76.4 103.4l.4 .1M76.6 100.6l.1 .7M77 103.9h-.1M77.2 101.1l.4 .8"/>
<path d="M77.2 102.2l.6 .4M77.3 102.9l.4 .1M77.5 100.1l.1 .7M78.1 100.6l.4 .8M78.1 101.6l.5 .5M78.2 102.3l.3 .2M78.9 100.1l.5 .8M79 101.1l.5 .5M79.1 101.8l.3 .1M79.9 100.6l.5 .5M80 101.3l.3 .1M80.7 100.1l.6 .5"/>
<path d="M80.9 100.8l.3 .1M81.7 100.3l.4 .1M81.9 101l.2-1-.6-1.4-1-.8h-.9l-1-3.2-.3-2.3v-1.7l.3-1.9 .8-1.7 1.2-1.1a5 5 0 0 1 5.8 .1 17.8 17.8 0 0 1 8.7 16.3 4.9 4.9 0 0 1-3 4.1l-1.1 .3h-1.3l-2.9-.9-2.5-1.7-2.6-3M86.7 100l-1.3 .4M46.2 120l.6 .5M46.3 120.7h.1M46.7 121l.4 .1M46.8 120.6l.4 .2M46.9 121.2h.1M47.3 120.2l.3 .1M47.4 121h-.1M47.8 120.7h.1"/>
<path d="M94.8 199.9l2.1 .4 2.7 1.1 2.7 1.5 2.3 1.8 4 4 2.1 2.8 2 3.1 2.7 5.8 .8 2.7 .8 3.5 .3 2.7-.1 2.8-.4 2.9-.7 1.8M80.6 208.1l.9-2.5 1.2-1.9 1.5-1.7 1.4-1.1 2.1-.9 1.9-.5 2.1-.1 2.5 .3 2.8 .9 3.1 1.5 4 3 4.2 4.5 3.5 5.1 3 6.4 1.6 5.9 .4 3.3v2.6l-.9 4.7-1 2.4-1.1 1.6-1.5 1.5-1.8 1.2-2.2 .9-2.1 .3-2-.1-2.3-.4M82.8 204.7l.5-.5a9.9 9.9 0 0 1 10.6-1.4 32.8 32.8 0 0 1 16.5 17.6 27.3 27.3 0 0 1 2.4 17.1 9.6 9.6 0 0 1-6.6 7.3l-3.3 .3-2.6-.4-2.7-.9-2.6-1.5-2.4-1.7-3.3-3.1-2.5-2.9-2.5-3.7-2.1-4.3-1.5-4.1-.8-3.4-.4-3.2v-2.8l.6-3.5 1.1-2.8zM91.5 218.4l-.1 3.3M92.9 218.1l-1.1 1.1-.4 1.1v1.4M93.7 217.9l.9 .1 1.6 .6M95 217.2l5.1 5.7M95.2 217.5l-4.2 1.1-.7-.3M91.4 221.7l.7 3M91.4 221.7a10.5 10.5 0 0 0 2.7 5.9M92.1 224.7l2 2.9M92.1 224.7l-1.2 .5"/>
<path d="M93.7 220.5a2.55 2.55 0 0 1 3.4 1 5.3 5.3 0 0 1 1.4 5.2 1.95 1.95 0 0 1-3.1 0 5.6 5.6 0 0 1-2-5.8zM94.1 227.6a5.1 5.1 0 0 0 4.5 2.1M94.1 227.6l2.8 2.4M96.2 220.7a1.41 1.41 0 0 0-1.6 .1 1.41 1.41 0 0 0-.5 1.5 4.7 4.7 0 0 0 3.4 4.3 1.33 1.33 0 0 0 1.3-1.4M96.9 230l-.7 .4-.1 .6M98.6 229.7l-1.7 .3M99.3 222.1l.8 1.9M100.1 222.9l.6 6.9M100.2 222.9h-.1M100.4 227.6l-.6 1.4-1.2 .7M100.6 229.1l-2 .6"/>
</g>
<!-- layer: Visible Narrow -->
<g fill="none" stroke="#000" stroke-width=".3">
<path d="M130 59.8a17.5 17.5 0 0 1 9.6 16.7M122.6 73a11.2 11.2 0 0 1-.4-9.8 4.6 4.6 0 0 1 6.3-1.1 16.7 16.7 0 0 1 8.3 15.6 4.4 4.4 0 0 1-6.7 3.4l-2.8-1.8-2.7-3M123.7 61a6.8 6.8 0 0 1 7.3 1.6 17.9 17.9 0 0 1 6.7 15 5.3 5.3 0 0 1-2.3 3.8M126.5 68.9l-.1-.2 2.4-.6 2.6 2.8 .3 3.5-1 .2M126.8 68.8h.1M131.6 74.1h-.1M79.9 97.7a11.2 11.2 0 0 1-.5-9.8 4.6 4.6 0 0 1 6.3-1.1 16.7 16.7 0 0 1 8.3 15.6 4.4 4.4 0 0 1-6.7 3.4l-2.8-1.8-2.7-2.9M80.9 85.8a6.8 6.8 0 0 1 7.3 1.5 17.9 17.9 0 0 1 6.7 15.1 5.3 5.3 0 0 1-2.3 3.7M83.7 93.6v-.2l2.3-.6 2.6 2.8 .3 3.5-1 .2M84 93.5h.1M87.2 84.5a17.5 17.5 0 0 1 9.6 16.7M88.8 98.8h-.1"/>
<path d="M82.5 206.4a8.7 8.7 0 0 1 9.9-1.9 30.7 30.7 0 0 1 16 16.5 25.4 25.4 0 0 1 2.1 17.1 8.5 8.5 0 0 1-11.8 5.6 30.7 30.7 0 0 1-16-16.6 25.4 25.4 0 0 1-2.2-17.1l.6-1.4zM84.7 203.2a11 11 0 0 1 10.3 .4 35.9 35.9 0 0 1 17.1 22.5 19.1 19.1 0 0 1-1.2 15.3l-1.6 1.8-1.1 .7M90.3 218.3l4.7-1.1 5.2 5.7 .5 6.9-4.6 1.2-5.2-5.8zM91.1 218.6l.5 6.4 4.8 5.3 4.2-1.1M97.3 200.7a33.1 33.1 0 0 1 16.9 18.2 28.7 28.7 0 0 1 2.4 15.3"/>
</g>
<!-- layer: Border -->
<g fill="none" stroke="#000" stroke-width=".3">
<path d="M20 10.1h390v276.9h-390zM65 5.1v5M115 5.1v5M165 5.1v5M215 5.1v10M265 5.1v5M315 5.1v5M365 5.1v5M15 52.9h5M410 52.9h5M15 100.7h5M410 100.7h5"/>
<path d="M15 148.6h10M405 148.6h10M15 196.4h5M410 196.4h5M15 244.2h5M410 244.2h5M65 287v5M115 287v5M165 287v5M215 282.1v9.9M265 287v5M315 287v5"/>
<path d="M365 287v5"/>
</g>
<!-- layer: BOM -->
<g fill="none" stroke="#000" stroke-width=".3">
<path d="M78.5 72.9l3.5 9.9M108.7 63.3l15.2 4.9M212.2 63.6h180v37.6h-180zM212.2 71.1h180M212.2 78.6h180M227.2 71.1v30.1M242.2 71.1v30.1M287.2 71.1v30.1M362.2 71.1v30.1M49 98l5 11.7M212.2 86h180M212.2 93.6h180"/>
<path d="M136.6 194l-27.8 11.2M66.4 205.6l21.9 12.8M211.7 208.9h187.1v43.2h-187.1zM211.7 216.4h187.1M226.7 216.4v35.7M241.7 216.4v35.7M286.7 216.4v35.7M361.7 216.4v35.7M81 232l-19.1 8.3M211.7 223.9h187.1M211.7 231.5h187.1M211.7 244.4h187.1"/>
<circle cx="76.4" cy="66.9" r="6.3"/>
<circle cx="102.8" cy="61.4" r="6.3"/>
<circle cx="46.6" cy="92.2" r="6.3"/>
<circle cx="142.4" cy="191.7" r="6.3"/>
<circle cx="61.1" cy="202.4" r="6.3"/>
<circle cx="56.1" cy="242.8" r="6.3"/>
</g>
<path d="M124.1 67.6l3.1 1.6-3.5-.5zM81.5 83l1.1-.4 .6 3.5zM53.4 110l1.1-.5 .8 3.5zM88.6 217.9l2.8 2.3-3.3-1.3zM105.5 206.5l3.1-1.8 .4 1zM80.8 231.5l3.4-.9-2.9 1.9z" fill="#000" stroke="#000" stroke-width=".3"/>
<g font-size="14">
<text x="28.6" y="34.5">Part: DIALS</text>
<text x="28.6" y="177.2">Part: REHAB</text>
</g>
<g font-size="7">
<text x="101" y="64">3</text>
<text x="74.5" y="69.5">2</text>
<text x="45" y="94.7">1</text>
<text x="140.5" y="194.2">5</text>
<text x="59.2" y="204.9">6</text>
<text x="54.3" y="245.3">4</text>
</g>
<text font-size="5.6" x="400.6" y="18.6">5/7</text>
<g font-size="4.9">
<text x="291.5" y="69.1">Parts List</text>
<text x="214.7" y="76.6">Item</text>
<text x="231" y="76.1">Qty</text>
<text x="250.1" y="76.6">Part Number</text>
<text x="312.2" y="76">Description</text>
<text x="367.9" y="76.6">Material</text>
<text x="218.6" y="83.5">1</text>
<text x="233.6" y="83.5">1</text>
<text x="243.6" y="83.6">TREAD 8x320</text>
<text x="288.6" y="83.6">Threaded Rod M8x320</text>
<text x="363.5" y="83.6">Steel</text>
<text x="218.4" y="91">2</text>
<text x="233.4" y="91">2</text>
<text x="243.2" y="91">REHAB</text>
<text x="288.2" y="91">Drive Wheel Assembly</text>
<text x="218.5" y="98.5">3</text>
<text x="233.4" y="98.5">4</text>
<text x="243.2" y="98.6">HUT 8</text>
<text x="288.2" y="98.6">Hexagon nut M8</text>
<text x="363.5" y="98.6">Steel</text>
<text x="294.5" y="214.4">Parts List</text>
<text x="214.2" y="221.9">Item</text>
<text x="230.5" y="221.4">Qty</text>
<text x="249.7" y="221.9">Part Number</text>
<text x="311.7" y="221.4">Description</text>
<text x="371" y="221.9">Material</text>
<text x="218" y="228.8">4</text>
<text x="233.1" y="228.8">1</text>
<text x="242.7" y="228.9">DRIVEL</text>
<text x="288" y="228.9">3D printed drive wheel</text>
<text x="362.7" y="228.9">PETG</text>
<text x="217.9" y="236.5">5</text>
<text x="233.1" y="236.5">1</text>
<text x="242.8" y="236.6">GAIN 50x40x5</text>
<text x="287.8" y="237">Gasket Ring (O-Ring) OD 50 x ID</text>
<text x="363" y="236.6">Silicon Nitride</text>
<text x="288" y="242.9">40x 5</text>
<text x="217.9" y="249.3">6</text>
<text x="233.1" y="249.3">1</text>
<text x="242.7" y="249.4">HUT 8</text>
<text x="287.7" y="249.4">Hexagon nut M8</text>
<text x="363" y="249.4">Steel</text>
</g>
<g font-size="3.5">
<text x="39" y="8.8">1</text>
<text x="89" y="8.8">2</text>
<text x="139" y="8.8">3</text>
<text x="189" y="8.8">4</text>
<text x="239" y="8.8">5</text>
<text x="289" y="8.8">6</text>
<text x="339" y="8.8">7</text>
<text x="389" y="8.8">8</text>
<text x="16.3" y="30.2">A</text>
<text x="411.3" y="30.2">A</text>
<text x="16.3" y="78">B</text>
<text x="411.3" y="78">B</text>
<text x="16.2" y="125.9">C</text>
<text x="411.2" y="125.9">C</text>
<text x="16.2" y="173.7">D</text>
<text x="411.2" y="173.7">D</text>
<text x="16.3" y="221.6">E</text>
<text x="411.3" y="221.6">E</text>
<text x="16.4" y="269.4">F</text>
<text x="411.4" y="269.4">F</text>
<text x="39" y="290.8">1</text>
<text x="89" y="290.8">2</text>
<text x="139" y="290.8">3</text>
<text x="189" y="290.8">4</text>
<text x="239" y="290.8">5</text>
<text x="289" y="290.8">6</text>
<text x="339" y="290.8">7</text>
<text x="389" y="290.8">8</text>
</g>
</svg>
